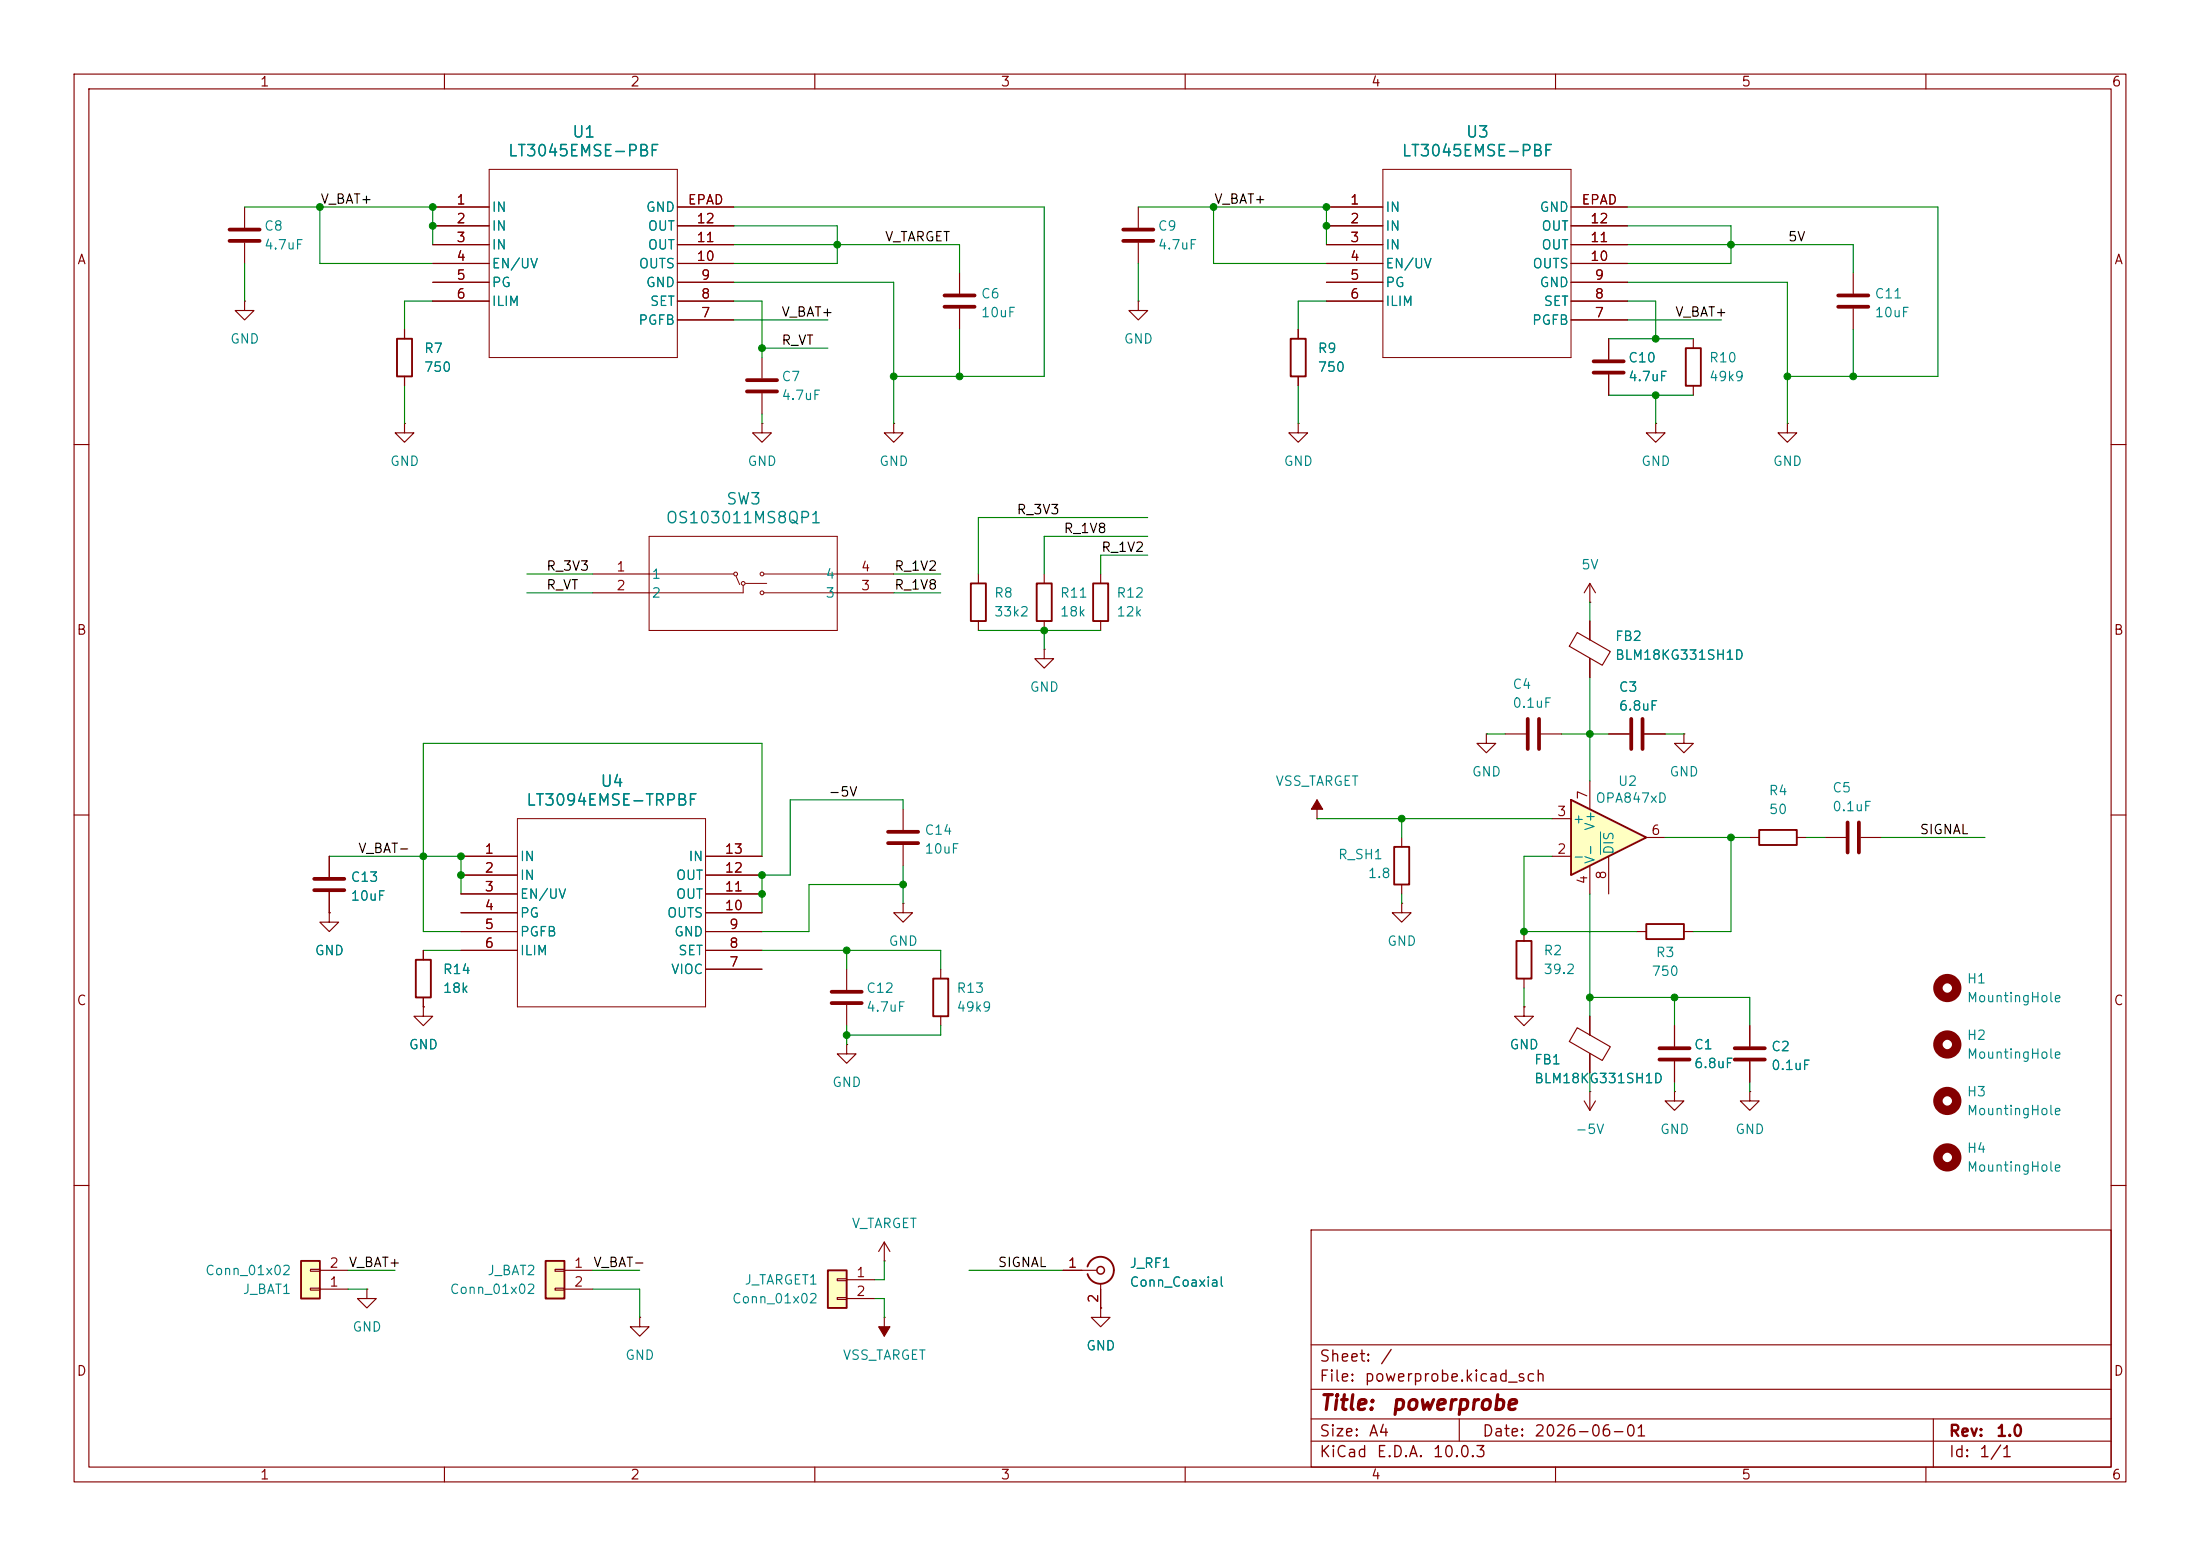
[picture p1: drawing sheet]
<svg xmlns="http://www.w3.org/2000/svg" width="297mm" height="210mm" viewBox="0 0 297 210" stroke-linecap="round" stroke-linejoin="round" font-family="sans-serif">
<g fill="none" stroke="#840000" stroke-width=".15">
<path d="M10 10h277v190h-277zM12 12h273v186h-273zM60 10v2M110 10v2M160 10v2M210 10v2M260 10v2M10 60h2M141 77.5v1.2M285 60h2M141 83.8v1.3M10 110h2"/>
<path d="M285 110h2M10 160h2M119.4 170.2h.1M119.4 167.6l-.8 1.3M119.4 167.6l.7 1.3M119.4 167.6v2.6M177 166h108v32h-108zM285 160h2M60 198v2M110 198v2M160 198v2M177 194.5h108"/>
<path d="M177 191.5h108M177 187.5h108M177 181.5h108M197 191.5v3M210 198v2M260 198v2M261 191.5v6.5"/>
</g>
<path d="M140 78.7h2v5.1h-2z" fill="none" stroke="#840000" stroke-width=".25"/>
<path d="M40.6 170.2h2.6v5.1h-2.6z" fill="#ffffc2"/>
<path d="M40.6 170.2h2.6v5.1h-2.6z" fill="none" stroke="#840000" stroke-width=".25"/>
<path d="M41.9 173.9h1.3v.2h-1.3zM41.9 171.3h1.3v.3h-1.3zM43.2 174h3.8M43.2 171.5h3.8" fill="none" stroke="#840000" stroke-width=".15"/>
<path d="M212.1 108l10.1 5-10.1 5.1z" fill="#ffffc2"/>
<path d="M212.1 108l10.1 5-10.1 5.1zM56.1 129.5h2.1v5.1h-2.1z" fill="none" stroke="#840000" stroke-width=".25"/>
<g fill="none" stroke="#840000" stroke-width=".15">
<path d="M214.6 78.7v2.6M214.6 78.7l-.7 1.3M214.6 78.7l.8 1.3M141 87.6v1.3h1.2l-1.2 1.3-1.3-1.3h1.3M141 87.6h.1M212.9 85.4l4.5 2.5-1.1 1.9-4.4-2.6zM214.6 81.3h.1M214.6 83.8v2.6M214.6 88.8v2.6M217.2 99.1h2.8M222 99.1h2.8M227.3 99.1v1.2h1.3l-1.3 1.3-1.2-1.3h1.2"/>
<path d="M227.3 99.1h.1M44.4 115.6v2.8M62.2 115.6h7.6M62.2 118.1h7.6M95.2 115.6h7.7M95.2 118.1h7.7M209.5 115.6h2.6M209.5 110.5h2.6M214.6 105.4v3.8M214.6 116.8v3.9M217.2 115.6v5.1M222.2 113h2.6"/>
<path d="M44.4 123.2v1.3h1.3l-1.3 1.2-1.2-1.2h1.2M44.4 123.2h.1M44.4 120.4v2.8M57.1 128.3v1.2M57.1 134.6v1.3M62.2 120.7h7.6M62.2 123.2h7.6M62.2 125.7h7.6M62.2 128.3h7.6M95.2 120.7h7.7M95.2 123.2h7.7M95.2 125.7h7.7"/>
<path d="M95.2 128.3h7.7M95.2 130.8h7.7M236.2 147.3v1.3h1.3l-1.3 1.3-1.3-1.3h1.3M236.2 147.3h.1"/>
</g>
<path d="M216.1 112.3v3" fill="none" stroke="#008484" stroke-width=".15"/>
<path d="M220.2 97v4.1M221.7 97v4.1M42.4 118.6h4.1M42.4 120.1h4.1" fill="none" stroke="#840000" stroke-width=".51"/>
<path d="M69.8 110.5h25.4v25.4h-25.4z" fill="none" stroke="#840000" stroke-width=".14"/>
<path d="M73.7 170.2h2.5v5.1h-2.5z" fill="#ffffc2"/>
<path d="M53.6 45.7h2v5.1h-2zM227.6 47h2v5.1h-2zM131.1 78.7h2v5.1h-2zM147.6 78.7h2v5.1h-2zM126 132.1h2v5.1h-2zM204.7 127h2.1v5.1h-2.1zM222.2 124.7h5.1v2h-5.1zM73.7 170.2h2.5v5.1h-2.5zM146.8 170.9a1.82 1.82 0 0 1 2-1.3 1.82 1.82 0 0 1 1.6 1.9M150.4 171.5a1.81 1.81 0 0 1-1.6 1.7 1.81 1.81 0 0 1-2-1.2" fill="none" stroke="#840000" stroke-width=".25"/>
<g fill="none" stroke="#840000" stroke-width=".15">
<path d="M33 27.9v2.8M33 32.8v2.8M58.4 27.9h7.6M58.4 30.5h7.6M58.4 33h7.6M58.4 35.6h7.6M58.4 38.1h7.6M91.4 27.9h7.7M91.4 30.5h7.7M91.4 33h7.7M91.4 35.6h7.7M91.4 38.1h7.7"/>
<path d="M129.5 36.8v2.8M153.7 27.9v2.8M153.7 32.8v2.8M179.1 27.9h7.6M179.1 30.5h7.6M179.1 33h7.6M179.1 35.6h7.6M179.1 38.1h7.6M212.1 27.9h7.6M212.1 30.5h7.6M212.1 33h7.6M212.1 35.6h7.6"/>
<path d="M212.1 38.1h7.6M250.2 36.8v2.8M33 40.6v1.3h1.3l-1.3 1.3-1.3-1.3h1.3M33 40.6h.1M54.6 57.2v1.2h1.3l-1.3 1.3-1.3-1.3h1.3M54.6 57.2h.1M54.6 44.5v1.2M54.6 50.8v1.3M58.4 40.6h7.6M91.4 40.6h7.7M91.4 43.2h7.7M102.9 57.2v1.2h1.2l-1.2 1.3-1.3-1.3h1.3"/>
<path d="M102.9 57.2h.1M102.9 48.3v2.8M102.9 53.1v2.8M120.6 57.2v1.2h1.3l-1.3 1.3-1.2-1.3h1.2M120.6 57.2h.1M129.5 41.7v2.8M153.7 40.6v1.3h1.2l-1.2 1.3-1.3-1.3h1.3M153.7 40.6h.1M179.1 40.6h7.6M212.1 40.6h7.6M212.1 43.2h7.6M217.2 45.7v2.8"/>
<path d="M217.2 50.5v2.8M223.5 57.2v1.2h1.3l-1.3 1.3-1.3-1.3h1.3M223.5 57.2h.1M228.6 45.7v1.3M228.6 52.1v1.2M241.3 57.2v1.2h1.3l-1.3 1.3-1.3-1.3h1.3M241.3 57.2h.1M250.2 41.7v2.8M80 77.5h7.6M113 77.5h7.6M132.1 77.5v1.2M148.6 77.5v1.2"/>
<path d="M80 80h7.6M113 80h7.6M132.1 83.8v1.3M148.6 83.8v1.3M200.7 99.1v1.2h1.2l-1.2 1.3-1.3-1.3h1.3M200.7 99.1h.1M203.2 99.1h2.8M208 99.1h2.8M121.9 109.2v2.8M121.9 114v2.8M57.1 135.9v1.3h1.3l-1.3 1.2-1.2-1.2h1.2M57.1 135.9h.1"/>
<path d="M114.3 130.8v2.8M114.3 135.6v2.8M121.9 121.9v1.3h1.3l-1.3 1.3-1.3-1.3h1.3M121.9 121.9h.1M127 130.8v1.3M127 137.2v1.2M189.2 121.9v1.3h1.3l-1.3 1.3-1.2-1.3h1.2M189.2 121.9h.1M205.7 135.9v1.3h1.3l-1.3 1.2-1.2-1.2h1.2M205.7 135.9h.1M205.7 125.7v1.3M205.7 132.1v1.3"/>
<path d="M212.9 138.7l4.5 2.6-1.1 1.8-4.4-2.5zM214.6 137.2v2.5M221 125.7h1.2M226.1 138.4v2.8M227.3 125.7h1.3M236.2 138.4v2.8M114.3 141v1.2h1.3l-1.3 1.3-1.3-1.3h1.3M114.3 141h.1M213.9 148.6l.7 1.3M214.6 147.3h.1M214.6 142.2v2.6M214.6 147.3v2.6"/>
<path d="M215.4 148.6l-.8 1.3M226.1 147.3v1.3h1.2l-1.2 1.3-1.3-1.3h1.3M226.1 147.3h.1M226.1 143.3v2.8M236.2 143.3v2.8M74.9 171.3h1.3v.3h-1.3zM74.9 173.9h1.3v.2h-1.3zM76.2 171.5h3.8M76.2 174h3.8M86.4 177.8v1.3h1.2l-1.2 1.2-1.3-1.2h1.3M86.4 177.8h.1M143.5 171.5h4.6"/>
<path d="M148.6 176.5v1.3h1.3l-1.3 1.3-1.3-1.3h1.3M148.6 176.5h.1M148.6 173.2v3.3"/>
</g>
<g fill="none" stroke="#840000" stroke-width=".51">
<path d="M31 32.5h4.1M31 31h4.1M127.5 39.9h4.1M151.6 32.5h4.1M151.6 31h4.1M248.2 39.9h4M100.8 52.8h4.1M100.8 51.3h4.1M127.5 41.4h4.1M215.1 50.3h4.1M215.1 48.8h4.1M248.2 41.4h4"/>
<path d="M206.2 97v4.1M207.8 97v4.1M119.9 113.8h4.1M119.9 112.3h4.1M112.3 135.4h4M112.3 133.9h4M224 143h4.1M224 141.5h4.1M234.2 143h4.1M234.2 141.5h4.1"/>
</g>
<g fill="none" stroke="#840000" stroke-width=".14">
<path d="M66 22.9h25.4v25.4h-25.4zM186.7 22.9h25.4v25.4h-25.4zM87.6 72.4h25.4v12.7h-25.4zM87.6 77.5h11.5M99.4 77.8l.5 1.1M100.3 79v1h-12.7M100.6 78.7h2.9M103.1 77.5h9.9M103.1 80h9.9"/>
<circle cx="99.3" cy="77.5" r=".25"/>
<circle cx="100.3" cy="78.7" r=".25"/>
<circle cx="102.9" cy="77.5" r=".25"/>
<circle cx="102.9" cy="80" r=".25"/>
</g>
<circle cx="148.6" cy="171.5" r=".51" fill="none" stroke="#840000" stroke-width=".2"/>
<g fill="none" stroke="#840000" stroke-width="1.3">
<circle cx="262.9" cy="133.3" r="1.27"/>
<circle cx="262.9" cy="141" r="1.27"/>
<circle cx="262.9" cy="156.2" r="1.27"/>
<circle cx="262.9" cy="148.6" r="1.27"/>
</g>
<path d="M111.8 171.5h2.5v5h-2.5z" fill="#ffffc2"/>
<path d="M174.2 45.7h2.1v5.1h-2.1zM188.2 114.3h2v5.1h-2zM237.5 112h5.1v2h-5.1zM111.8 171.5h2.5v5h-2.5z" fill="none" stroke="#840000" stroke-width=".25"/>
<g fill="none" stroke="#840000" stroke-width=".15">
<path d="M58.4 27.9h7.6M58.4 30.5h7.6M58.4 33h7.6M58.4 35.6h7.6M58.4 38.1h7.6M91.4 27.9h7.7M91.4 30.5h7.7M91.4 33h7.7M91.4 35.6h7.7M91.4 38.1h7.7M179.1 27.9h7.6M179.1 30.5h7.6"/>
<path d="M179.1 33h7.6M179.1 35.6h7.6M179.1 38.1h7.6M212.1 27.9h7.6M212.1 30.5h7.6M212.1 33h7.6M212.1 35.6h7.6M212.1 38.1h7.6M54.6 44.5v1.2M54.6 50.8v1.3M58.4 40.6h7.6M91.4 40.6h7.7"/>
<path d="M91.4 43.2h7.7M175.3 57.2v1.2h1.2l-1.2 1.3-1.3-1.3h1.3M175.3 57.2h.1M175.3 44.5v1.2M175.3 50.8v1.3M179.1 40.6h7.6M212.1 40.6h7.6M212.1 43.2h7.6M217.2 45.7v2.8M217.2 50.5v2.8M214.6 83.8v2.6M214.6 88.9v2.5"/>
<path d="M217.2 99.1h2.8M222 99.1h2.8M44.4 115.6v2.8M62.2 115.6h7.6M62.2 118.1h7.6M95.2 115.6h7.7M95.2 118.1h7.7M177.8 110.5h.1M177.8 108v2.5M189.2 113v1.3M189.2 119.4v1.3M236.2 113h1.3"/>
<path d="M242.6 113h1.2M246.4 113h2.8M251.2 113h2.8M44.4 123.2h.1M44.4 120.4v2.8M57.1 135.9h.1M57.1 128.3v1.2M57.1 134.6v1.3M62.2 120.7h7.6M62.2 123.2h7.6M62.2 125.7h7.6M62.2 128.3h7.6"/>
<path d="M95.2 120.7h7.7M95.2 123.2h7.7M95.2 125.7h7.7M95.2 128.3h7.7M95.2 130.8h7.7M205.7 135.9h.1M214.6 137.2v2.5M226.1 138.4v2.8M236.2 138.4v2.8M214.6 142.2v2.6M226.1 143.3v2.8M236.2 143.3v2.8"/>
<path d="M49.5 174v1.3h1.3l-1.3 1.2-1.2-1.2h1.2M49.5 174h.1M113 172.6h1.3v.2h-1.3zM113 175.1h1.3v.3h-1.3zM114.3 172.7h3.8M114.3 175.3h3.8M119.4 177.8h.1M119.4 177.8v2.5M143.5 171.5h2.5M148.6 176.5h.1M148.6 174v2.5"/>
</g>
<g fill="#840000" stroke="#840000" stroke-width=".15">
<path d="M118.6 179.1h1.5l-.7 1.2z"/>
<path d="M177.8 108l.8 1.2h-1.6z"/>
</g>
<path d="M249.4 111v4.1M251 111v4.1" fill="none" stroke="#840000" stroke-width=".51"/>
<g fill="none" stroke="#008400" stroke-width=".15">
<path d="M33 27.9h25.4v5.1M33 35.6v5M43.2 27.9v7.7h15.2M99.1 27.9h41.9v22.9h-20.4M99.1 30.5h13.9v5.1h-13.9M99.1 33h30.4v3.8M99.1 38.1h21.5v19.1M153.7 27.9h25.4v5.1M153.7 35.6v5M163.8 27.9v7.7h15.3M219.7 27.9h41.9v22.9h-20.3M219.7 30.5h14v5.1h-14"/>
<path d="M219.7 33h30.5v3.8M219.7 38.1h21.6v19.1M54.6 52.1v5.1M58.4 40.6h-3.8v3.9M99.1 40.6h3.8v7.7M99.1 43.2h12.7M102.9 55.9v1.3M102.9 47h8.9M129.5 44.5v6.3M175.3 52.1v5.1M179.1 40.6h-3.8v3.9M217.2 53.3h11.4"/>
<path d="M217.2 45.7h11.4M219.7 40.6h3.8v5.1M219.7 43.2h12.7M223.5 53.3v3.9M250.2 44.5v6.3M71.1 77.5h8.9M120.6 77.5h6.4M154.9 74.9h-6.3v2.6M154.9 69.9h-22.8v7.6M154.9 72.4h-13.9v5.1M71.1 80h8.9M120.6 80h6.4"/>
<path d="M132.1 85.1h16.5M141 85.1v2.5M200.7 99.1h2.5M210.8 99.1h6.4M214.6 81.3v2.5M214.6 91.4v14M224.8 99.1h2.5M44.4 115.6h17.8v5.1M102.9 115.6v-15.3h-45.8v25.4h5.1M121.9 119.4h-12.7v6.3h-6.3M121.9 109.2v-1.2h-15.2v10.1h-3.8v5.1M121.9 116.8v5.1"/>
<path d="M177.8 110.5h31.7M189.2 110.5v2.5M209.5 115.6h-3.8v10.1h15.3M224.8 113h11.4M233.7 113v12.7h-5.1M243.8 113h2.6M254 113h14M57.1 128.3h5.1M102.9 128.3h24.1v2.5M114.3 128.3v2.5M114.3 138.4v2.6M127 138.4v1.3h-12.7"/>
<path d="M189.2 120.7v1.2M205.7 133.4v2.5M214.6 134.6h21.6v3.8M214.6 120.7v16.5M226.1 134.6v3.8M214.6 144.8v2.5M226.1 146.1v1.2M236.2 146.1v1.2M47 171.5h6.3M47 174h2.5M80 171.5h6.4M80 174h6.4v3.8"/>
<path d="M118.1 175.3h1.3v2.5M119.4 170.2v2.5h-1.3M130.8 171.5h12.7"/>
</g>
<g fill="#008400" stroke="#008400" stroke-width=".14">
<circle cx="233.7" cy="113" r=".46"/>
<circle cx="214.6" cy="134.6" r=".46"/>
<circle cx="205.7" cy="125.7" r=".46"/>
<circle cx="214.6" cy="99.1" r=".46"/>
<circle cx="250.2" cy="50.8" r=".46"/>
<circle cx="241.3" cy="50.8" r=".46"/>
<circle cx="223.5" cy="53.3" r=".46"/>
<circle cx="223.5" cy="45.7" r=".46"/>
<circle cx="233.7" cy="33" r=".46"/>
<circle cx="189.2" cy="110.5" r=".46"/>
<circle cx="179.1" cy="27.9" r=".46"/>
<circle cx="179.1" cy="30.5" r=".46"/>
<circle cx="163.8" cy="27.9" r=".46"/>
<circle cx="141" cy="85.1" r=".46"/>
<circle cx="226.1" cy="134.6" r=".46"/>
<circle cx="114.3" cy="128.3" r=".46"/>
<circle cx="114.3" cy="139.7" r=".46"/>
<circle cx="121.9" cy="119.4" r=".46"/>
<circle cx="58.4" cy="27.9" r=".46"/>
<circle cx="58.4" cy="30.5" r=".46"/>
<circle cx="57.1" cy="115.6" r=".46"/>
<circle cx="43.2" cy="27.9" r=".46"/>
<circle cx="120.6" cy="50.8" r=".46"/>
<circle cx="129.5" cy="50.8" r=".46"/>
<circle cx="102.9" cy="47" r=".46"/>
<circle cx="113" cy="33" r=".46"/>
<circle cx="102.9" cy="120.7" r=".46"/>
<circle cx="102.9" cy="118.1" r=".46"/>
<circle cx="62.2" cy="118.1" r=".46"/>
<circle cx="62.2" cy="115.6" r=".46"/>
</g>
<g font-size="2" fill="#840000">
<text x="178" y="190.8">Title:</text>
<text x="187.7" y="190.8">powerprobe</text>
</g>
<g font-size="1.5" fill="#008484">
<text x="68.5" y="21.5">LT3045EMSE-PBF</text>
<text x="77.1" y="18.9">U1</text>
<text x="189.1" y="21.5">LT3045EMSE-PBF</text>
<text x="197.8" y="18.9">U3</text>
<text x="89.8" y="71">OS103011MS8QP1</text>
<text x="97.9" y="68.5">SW3</text>
<text x="80.9" y="106.6">U4</text>
<text x="70.9" y="109.1">LT3094EMSE-TRPBF</text>
</g>
<g font-size="1.5" fill="#840000">
<text x="178" y="184.2">Sheet:</text>
<text x="186.2" y="184.2">/</text>
<text x="178" y="186.9">File:</text>
<text x="184.1" y="186.9">powerprobe.kicad_sch</text>
<text x="178" y="197.1">KiCad</text>
<text x="178" y="194.3">Size:</text>
<text x="184.7" y="194.3">A4</text>
<text x="185.7" y="197.1">E.D.A.</text>
<text x="193.3" y="197.1">10.0.3</text>
<text x="200" y="194.3">Date:</text>
<text x="207" y="194.3">2026-06-01</text>
<text x="263" y="194.3">Rev:</text>
<text x="263" y="197.1">Id:</text>
<text x="267.1" y="197.1">1/1</text>
<text x="269.4" y="194.3">1.0</text>
</g>
<g font-size="1.3" fill="#840000">
<text x="35" y="12">1</text>
<text x="85" y="12">2</text>
<text x="135" y="12">3</text>
<text x="185" y="12">4</text>
<text x="235" y="12">5</text>
<text x="285" y="12">6</text>
<text x="61.5" y="27.9">1</text>
<text x="92.8" y="27.9">EPAD</text>
<text x="182.2" y="27.9">1</text>
<text x="213.4" y="27.9">EPAD</text>
<text x="10.3" y="36">A</text>
<text x="61.5" y="30.5">2</text>
<text x="61.5" y="33">3</text>
<text x="61.5" y="35.5">4</text>
<text x="93.9" y="35.5">10</text>
<text x="93.9" y="33">11</text>
<text x="93.9" y="30.5">12</text>
<text x="182.2" y="30.5">2</text>
<text x="182.2" y="33">3</text>
<text x="182.2" y="35.5">4</text>
<text x="214.6" y="35.5">10</text>
<text x="214.6" y="33">11</text>
<text x="214.6" y="30.5">12</text>
<text x="285.3" y="36">A</text>
<text x="61.5" y="38.1">5</text>
<text x="61.5" y="40.6">6</text>
<text x="94.5" y="40.6">8</text>
<text x="94.5" y="38.1">9</text>
<text x="182.2" y="38.1">5</text>
<text x="182.2" y="40.6">6</text>
<text x="215.2" y="40.6">8</text>
<text x="215.2" y="38.1">9</text>
<text x="94.5" y="43.2">7</text>
<text x="215.2" y="43.2">7</text>
<text x="83.1" y="77.4">1</text>
<text x="116.1" y="77.4">4</text>
<text x="83.1" y="80">2</text>
<text x="116.1" y="80">3</text>
<text x="10.3" y="86">B</text>
<text x="285.3" y="86">B</text>
<text x="210.1" y="110.5">3</text>
<text x="214.6" y="108" transform="rotate(-90 214.6 108)">7</text>
<text x="222.8" y="113">6</text>
<text x="65.3" y="115.5">1</text>
<text x="65.3" y="118.1">2</text>
<text x="97.7" y="118.1">12</text>
<text x="97.7" y="115.5">13</text>
<text x="210.1" y="115.5">2</text>
<text x="214.6" y="119.5" transform="rotate(-90 214.6 119.5)">4</text>
<text x="217.1" y="118.8" transform="rotate(-90 217.1 118.8)">8</text>
<text x="65.3" y="120.6">3</text>
<text x="65.3" y="123.2">4</text>
<text x="65.3" y="125.7">5</text>
<text x="97.7" y="123.2">10</text>
<text x="97.7" y="120.6">11</text>
<text x="98.4" y="125.7">9</text>
<text x="65.3" y="128.2">6</text>
<text x="98.4" y="130.8">7</text>
<text x="98.4" y="128.2">8</text>
<text x="10.3" y="136">C</text>
<text x="285.3" y="136">C</text>
<text x="44.4" y="174">1</text>
<text x="44.4" y="171.4">2</text>
<text x="77.4" y="171.4">1</text>
<text x="77.4" y="174">2</text>
<text x="115.5" y="172.7">1</text>
<text x="144.1" y="171.4">1</text>
<text x="115.5" y="175.2">2</text>
<text x="148.6" y="176" transform="rotate(-90 148.6 176)">2</text>
<text x="10.3" y="186">D</text>
<text x="285.3" y="186">D</text>
<text x="35" y="200">1</text>
<text x="85" y="200">2</text>
<text x="135" y="200">3</text>
<text x="185" y="200">4</text>
<text x="235" y="200">5</text>
<text x="285" y="200">6</text>
</g>
<g font-size="1.3">
<text x="43.2" y="27.8">V_BAT+</text>
<text x="163.8" y="27.8">V_BAT+</text>
<text x="119.4" y="32.9">V_TARGET</text>
<text x="241.3" y="32.9">5V</text>
<text x="105.4" y="46.9">R_VT</text>
<text x="105.4" y="43.1">V_BAT+</text>
<text x="226.1" y="43.1">V_BAT+</text>
<text x="137.2" y="69.7">R_3V3</text>
<text x="73.7" y="77.3">R_3V3</text>
<text x="120.6" y="77.3">R_1V2</text>
<text x="143.5" y="72.3">R_1V8</text>
<text x="148.6" y="74.8">R_1V2</text>
<text x="73.7" y="79.9">R_VT</text>
<text x="120.6" y="79.9">R_1V8</text>
<text x="111.8" y="107.8">-5V</text>
<text x="259.1" y="112.9">SIGNAL</text>
<text x="48.3" y="115.4">V_BAT-</text>
<text x="47" y="171.3">V_BAT+</text>
<text x="80" y="171.3">V_BAT-</text>
<text x="134.6" y="171.3">SIGNAL</text>
</g>
<g font-size="1.3" fill="#008484">
<text x="66.3" y="28.9">IN</text>
<text x="87.1" y="28.9">GND</text>
<text x="186.9" y="28.9">IN</text>
<text x="207.8" y="28.9">GND</text>
<text x="35.6" y="31.5">C8</text>
<text x="35.6" y="34">4.7uF</text>
<text x="66.3" y="31.5">IN</text>
<text x="66.3" y="34">IN</text>
<text x="87.4" y="34">OUT</text>
<text x="87.4" y="31.5">OUT</text>
<text x="156.2" y="31.5">C9</text>
<text x="156.2" y="34">4.7uF</text>
<text x="186.9" y="31.5">IN</text>
<text x="186.9" y="34">IN</text>
<text x="208" y="34">OUT</text>
<text x="208" y="31.5">OUT</text>
<text x="66.3" y="36.5">EN/UV</text>
<text x="66.3" y="39.1">PG</text>
<text x="66.3" y="41.6">ILIM</text>
<text x="86.1" y="36.5">OUTS</text>
<text x="87.1" y="39.1">GND</text>
<text x="87.7" y="41.6">SET</text>
<text x="132.3" y="40.6">C6</text>
<text x="186.9" y="36.5">EN/UV</text>
<text x="186.9" y="39.1">PG</text>
<text x="186.9" y="41.6">ILIM</text>
<text x="206.8" y="36.5">OUTS</text>
<text x="207.8" y="39.1">GND</text>
<text x="208.3" y="41.6">SET</text>
<text x="253" y="40.6">C11</text>
<text x="31" y="46.7">GND</text>
<text x="57.2" y="48">R7</text>
<text x="86.1" y="44.2">PGFB</text>
<text x="132.3" y="43.1">10uF</text>
<text x="151.6" y="46.7">GND</text>
<text x="177.8" y="48">R9</text>
<text x="206.7" y="44.2">PGFB</text>
<text x="253" y="43.1">10uF</text>
<text x="57.2" y="50.5">750</text>
<text x="105.4" y="51.8">C7</text>
<text x="177.8" y="50.5">750</text>
<text x="219.7" y="49.2">C10</text>
<text x="219.7" y="51.8">4.7uF</text>
<text x="230.6" y="49.2">R10</text>
<text x="230.6" y="51.8">49k9</text>
<text x="105.4" y="54.3">4.7uF</text>
<text x="52.6" y="63.2">GND</text>
<text x="100.8" y="63.2">GND</text>
<text x="118.6" y="63.2">GND</text>
<text x="173.2" y="63.2">GND</text>
<text x="221.5" y="63.2">GND</text>
<text x="239.3" y="63.2">GND</text>
<text x="213.4" y="77.2">5V</text>
<text x="87.9" y="78.4">1</text>
<text x="87.9" y="81">2</text>
<text x="111.4" y="81">3</text>
<text x="111.4" y="78.4">4</text>
<text x="134.1" y="81">R8</text>
<text x="134.1" y="83.5">33k2</text>
<text x="143" y="83.5">18k</text>
<text x="143" y="81">R11</text>
<text x="150.6" y="83.5">12k</text>
<text x="150.6" y="81">R12</text>
<text x="217.9" y="86.8">FB2</text>
<text x="217.9" y="89.4">BLM18KG331SH1D</text>
<text x="138.9" y="93.7">GND</text>
<text x="204.1" y="93.3">C4</text>
<text x="204.1" y="95.8">0.1uF</text>
<text x="218.4" y="93.7">C3</text>
<text x="218.4" y="96.2">6.8uF</text>
<text x="172.1" y="106.4">VSS_TARGET</text>
<text x="198.6" y="105.1">GND</text>
<text x="218.3" y="106.4">U2</text>
<text x="225.3" y="105.1">GND</text>
<text x="238.7" y="107.7">R4</text>
<text x="247.3" y="107.3">C5</text>
<text x="124.7" y="113">C14</text>
<text x="212.2" y="111.5">+</text>
<text x="215.3" y="108.7">OPA847xD</text>
<text x="215.6" y="112.2" transform="rotate(-90 215.6 112.2)">V+</text>
<text x="238.7" y="110.2">50</text>
<text x="247.3" y="109.8">0.1uF</text>
<text x="47.3" y="119.3">C13</text>
<text x="70.1" y="116.5">IN</text>
<text x="70.1" y="119.1">IN</text>
<text x="91.2" y="119.1">OUT</text>
<text x="92.9" y="116.5">IN</text>
<text x="124.7" y="115.5">10uF</text>
<text x="180.5" y="116.3">R_SH1</text>
<text x="184.6" y="118.8">1.8</text>
<text x="212.2" y="116.5">-</text>
<text x="215.6" y="116.7" transform="rotate(-90 215.6 116.7)">V-</text>
<text x="218.1" y="115.4" transform="rotate(-90 218.1 115.4)">DIS</text>
<text x="47.3" y="121.9">10uF</text>
<text x="70.1" y="121.6">EN/UV</text>
<text x="70.1" y="124.2">PG</text>
<text x="90" y="124.2">OUTS</text>
<text x="91.2" y="121.6">OUT</text>
<text x="42.4" y="129.2">GND</text>
<text x="59.7" y="131.8">R14</text>
<text x="70.1" y="126.7">PGFB</text>
<text x="70.1" y="129.2">ILIM</text>
<text x="90.5" y="131.8">VIOC</text>
<text x="90.9" y="126.7">GND</text>
<text x="91.5" y="129.2">SET</text>
<text x="119.9" y="128">GND</text>
<text x="187.2" y="128">GND</text>
<text x="208.3" y="129.2">R2</text>
<text x="208.3" y="131.8">39.2</text>
<text x="223.4" y="129.5">R3</text>
<text x="59.7" y="134.3">18k</text>
<text x="116.8" y="134.3">C12</text>
<text x="116.8" y="136.9">4.7uF</text>
<text x="129" y="134.3">R13</text>
<text x="129" y="136.9">49k9</text>
<text x="222.9" y="132">750</text>
<text x="265.4" y="133.1">H1</text>
<text x="265.4" y="135.6">MountingHole</text>
<text x="55.1" y="141.9">GND</text>
<text x="203.7" y="141.9">GND</text>
<text x="207" y="144">FB1</text>
<text x="228.6" y="141.9">C1</text>
<text x="239" y="142.2">C2</text>
<text x="265.4" y="140.7">H2</text>
<text x="265.4" y="143.2">MountingHole</text>
<text x="112.3" y="147">GND</text>
<text x="207" y="146.5">BLM18KG331SH1D</text>
<text x="228.6" y="144.5">6.8uF</text>
<text x="239" y="144.7">0.1uF</text>
<text x="265.4" y="148.3">H3</text>
<text x="212.6" y="153.4">-5V</text>
<text x="224" y="153.4">GND</text>
<text x="234.2" y="153.4">GND</text>
<text x="265.4" y="150.8">MountingHole</text>
<text x="265.4" y="155.9">H4</text>
<text x="265.4" y="158.5">MountingHole</text>
<text x="114.9" y="166.1">V_TARGET</text>
<text x="27.6" y="172.4">Conn_01x02</text>
<text x="65.7" y="172.4">J_BAT2</text>
<text x="100.4" y="173.7">J_TARGET1</text>
<text x="152.4" y="171.4">J_RF1</text>
<text x="152.4" y="174">Conn_Coaxial</text>
<text x="32.7" y="175">J_BAT1</text>
<text x="60.6" y="175">Conn_01x02</text>
<text x="98.7" y="176.2">Conn_01x02</text>
<text x="47.5" y="180">GND</text>
<text x="84.3" y="183.9">GND</text>
<text x="113.7" y="183.9">VSS_TARGET</text>
<text x="146.6" y="182.6">GND</text>
</g>
</svg>
